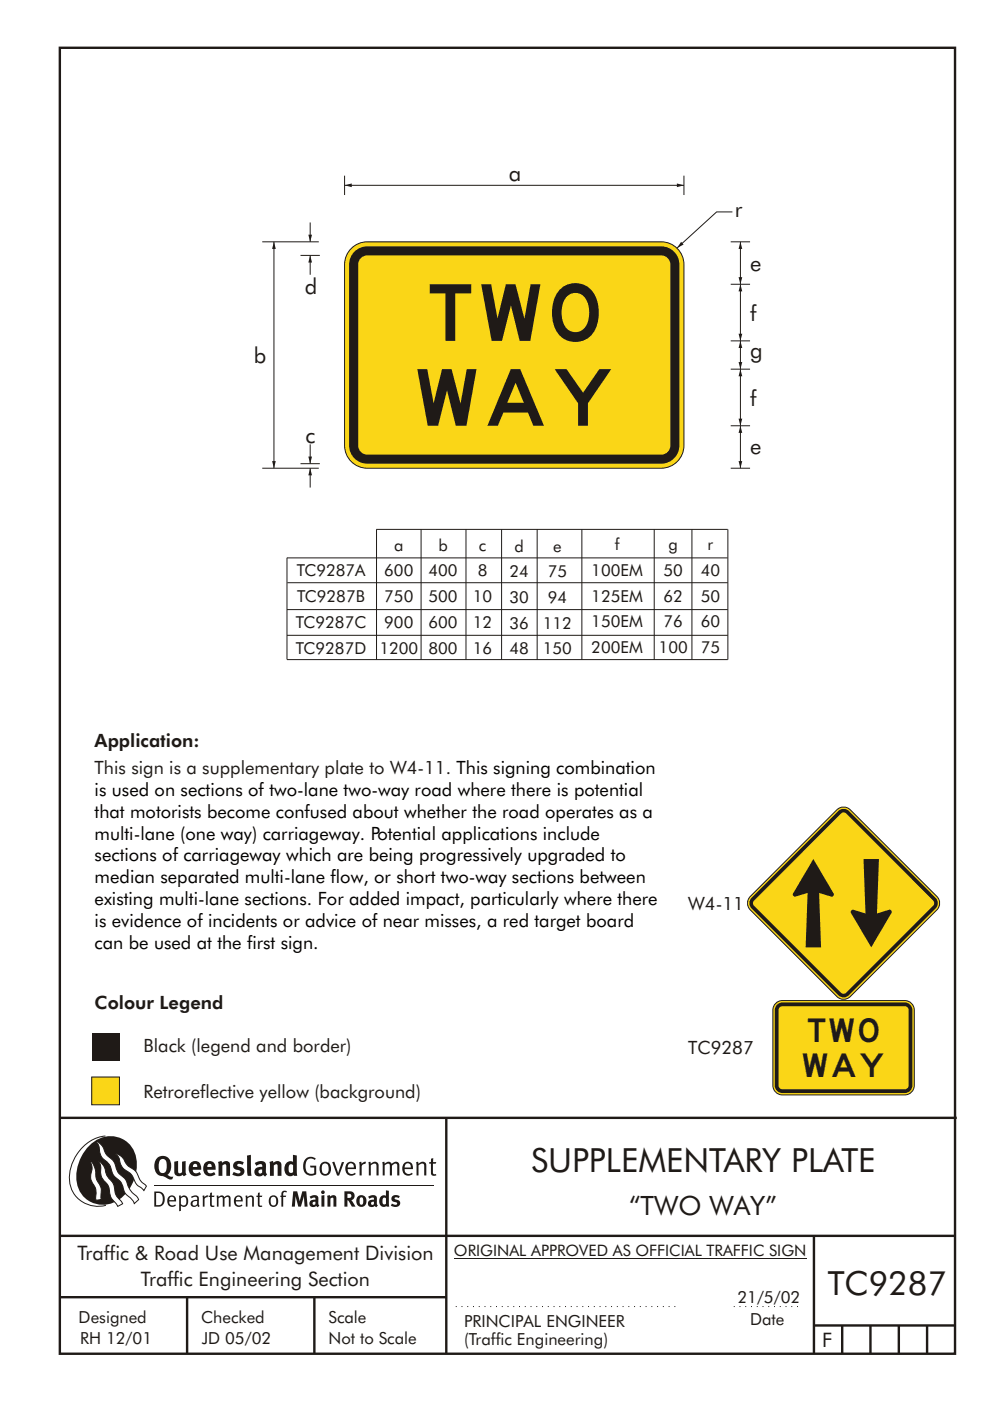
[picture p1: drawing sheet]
<svg xmlns="http://www.w3.org/2000/svg" width="210mm" height="297mm" viewBox="0 0 210 297" stroke-linecap="round" stroke-linejoin="round" font-family="sans-serif">
<g fill="none" stroke="#1f1a17" stroke-width=".51">
<path d="M12.7 10.1h189.9v276.9h-189.9zM12.7 237h190.3M94.7 236.9v50.1M12.7 262h190M12.7 275h82M39.7 275v12M66.7 275v12M172.7 262v25M172.7 281h30M178.7 281v6M184.7 281v6M190.7 281v6"/>
<path d="M196.7 281v6"/>
</g>
<path d="M96.3 266.7h74.7" fill="none" stroke="#1f1a17" stroke-width=".21"/>
<path d="M19.5 218.9h5.8v5.9h-5.8z" fill="#1f1a17"/>
<path d="M19.5 228.3h5.8v5.9h-5.8z" fill-rule="evenodd" fill="#fad617" stroke="#1f1a17" stroke-width=".21"/>
<g fill="#1f1a17">
<path d="M64.9 245.6a1.61 1.61 0 0 1 2.1 .1l-.2 .2a1.17 1.17 0 0 0-1.4-.1 1.17 1.17 0 0 0-.6 1.2 1.42 1.42 0 0 0 1.2 1.9l.7-.2v-1.2h-.8l-.1-.4h1.3v1.9a1.82 1.82 0 0 1-2.2-.1 1.82 1.82 0 0 1-.6-2.1l.2-.7z" fill-rule="evenodd"/>
<path d="M68.2 246.6a1.77 1.77 0 0 0 .4 2.6 1.39 1.39 0 0 0 1.4-.5 1.39 1.39 0 0 0 .2-1.5 1.19 1.19 0 0 0-2-.6zM68.5 246.8a.83 .83 0 0 1 1 .1 .83 .83 0 0 1 .2 1 .75 .75 0 0 1-.6 1 .75 .75 0 0 1-.8-.8v-.9z" fill-rule="evenodd"/>
<path d="M70.5 246.4l.4-.1 .8 2.4 .8-2.3h.5l-1.1 2.8h-.4z" fill-rule="evenodd"/>
<path d="M73.6 246.7a1.74 1.74 0 0 0 .5 2.5h.9l.5-.3-.2-.3a.89 .89 0 0 1-1.1 .2 .89 .89 0 0 1-.4-.9h1.7a1.15 1.15 0 0 0-.4-1.4 1.15 1.15 0 0 0-1.5 .2zM74 246.9a.67 .67 0 0 1 .8-.1 .67 .67 0 0 1 .3 .7h-1.3z" fill-rule="evenodd"/>
<path d="M76.2 246.4l.4-.1 .1 .5 .5-.4 .5-.1-.2 .5a.61 .61 0 0 0-.8 .6v1.8h-.4z" fill-rule="evenodd"/>
<path d="M78.1 246.4l.5-.1 .1 .5a.89 .89 0 0 1 .9-.5 .89 .89 0 0 1 .7 .8v2.1h-.4v-2.1l-.1-.3-.3-.1-.8 .4v2.1h-.4z" fill-rule="evenodd"/>
<path d="M81.1 246.4l.4-.1 .1 .4a.83 .83 0 0 1 .8-.4 .83 .83 0 0 1 .7 .5 .86 .86 0 0 1 .9-.5 .86 .86 0 0 1 .7 .8v2.1h-.4l-.1-2.3a.5 .5 0 0 0-.8 0l-.2 .2v2.1h-.5v-2.2l-.4-.3-.7 .4v2.1h-.4z" fill-rule="evenodd"/>
<path d="M85.7 246.7a1.74 1.74 0 0 0 .5 2.5h.9l.5-.3-.2-.3a.89 .89 0 0 1-1.1 .2 .89 .89 0 0 1-.4-.9h1.7a1.15 1.15 0 0 0-.5-1.4 1.15 1.15 0 0 0-1.4 .2zM86 246.9a.67 .67 0 0 1 .9-.1 .67 .67 0 0 1 .3 .7h-1.3z" fill-rule="evenodd"/>
<path d="M88.3 246.4l.4-.1 .1 .5a.89 .89 0 0 1 .9-.5 .89 .89 0 0 1 .7 .8v2.1h-.4v-2.1l-.1-.3-.3-.1-.8 .4v2.1h-.4z" fill-rule="evenodd"/>
<path d="M91.5 245.7l.4-.2v.9h.7l-.2 .3h-.5v2.1l.1 .1h.5l.1 .3a.71 .71 0 0 1-1.2-.5v-2h-.3v-.3h.3z" fill-rule="evenodd"/>
<path d="M37 246.3l.8-.2v2a.46 .46 0 0 0 .2 .7 .46 .46 0 0 0 .6-.3v-2.2l.8-.1v2.3l.2 .6-.6 .3-.2-.3a1.03 1.03 0 0 1-1.2 .2 1.03 1.03 0 0 1-.6-1z" fill-rule="evenodd"/>
<path d="M40.4 246.6a1.64 1.64 0 0 0 0 2.3 1.64 1.64 0 0 0 2.3 .1l-.4-.5a.78 .78 0 0 1-.9 .3 .78 .78 0 0 1-.5-.8h1.8a1.37 1.37 0 0 0-.6-1.6 1.37 1.37 0 0 0-1.7 .2zM41 246.9a.48 .48 0 0 1 .7-.1 .48 .48 0 0 1 .2 .6h-1z" fill-rule="evenodd"/>
<path d="M43.5 246.6a1.65 1.65 0 0 0-.2 2 1.65 1.65 0 0 0 1.9 .7l.5-.3-.3-.5a.78 .78 0 0 1-.9 .3 .78 .78 0 0 1-.5-.8h1.8a1.37 1.37 0 0 0-.6-1.6 1.37 1.37 0 0 0-1.7 .2zM44.1 246.9a.48 .48 0 0 1 .6-.1 .48 .48 0 0 1 .2 .6h-.9z" fill-rule="evenodd"/>
<path d="M46.3 246.4l.7-.3 .1 .4a.95 .95 0 0 1 1-.3 .95 .95 0 0 1 .7 .9v2.2h-.8v-2.3l-.3-.2-.5 .3v2.2h-.8z" fill-rule="evenodd"/>
<path d="M49.7 246.5a1.73 1.73 0 0 1 2-.1l-.2 .6-.6-.2a.42 .42 0 0 0-.6 .3l.2 .2a1.23 1.23 0 0 1 1.4 1 1.47 1.47 0 0 1-2.3 .9l-.3-.1 .3-.6 .7 .3a.47 .47 0 0 0 .7-.3 .87 .87 0 0 0-1-.6l-.4-.2-.1-.4z" fill-rule="evenodd"/>
<path d="M54.1 246.6l.3 .6 .3-.2a.62 .62 0 0 1 .9 0v.4a1.21 1.21 0 0 0-1.3 .3 1.21 1.21 0 0 0-.2 1.4 1.19 1.19 0 0 0 1.7 0l.5 .3 .4-.4-.3-.4v-1.3a.96 .96 0 0 0-1.3-1.1zM55 248.1l.6-.1v.6a.43 .43 0 0 1-.6 .1 .43 .43 0 0 1 0-.6z" fill-rule="evenodd"/>
<path d="M57.2 246.4l.7-.3 .1 .4a.95 .95 0 0 1 1-.3 .95 .95 0 0 1 .7 .9v2.2h-.8v-2.3l-.3-.2-.5 .3v2.2h-.8z" fill-rule="evenodd"/>
<path d="M62.2 244.8v1.6a1.29 1.29 0 0 0-1.4 .1 1.29 1.29 0 0 0-.5 1.3 1.24 1.24 0 0 0 .5 1.4 1.24 1.24 0 0 0 1.5-.1l.1 .2h.7l-.1-4.3zM61.5 246.9h.4l.3 .1v1.5l-.3 .2a.48 .48 0 0 1-.6-.5 1.52 1.52 0 0 1 .2-1.3z" fill-rule="evenodd"/>
<path d="M52.4 245l.8-.2 .2 4.5h-.8l-.1-.2z" fill-rule="evenodd"/>
</g>
<path d="M22.4 240.9a9 9 0 0 0-7.4 10.8 6.2 6.2 0 0 0 7.5 3.9M32.7 251.4h59.4" fill="none" stroke="#1f1a17" stroke-width=".21"/>
<path d="M19.1 242.7a5.7 5.7 0 0 1 6.5-1.4 5.7 5.7 0 0 1 3.4 5.7 8.6 8.6 0 0 1-6.2 8.4 5.7 5.7 0 0 1-6.5-7.1 9.9 9.9 0 0 1 2.8-5.6z" fill-rule="evenodd" fill="#1f1a17"/>
<path d="M24.4 244.6a3.1 3.1 0 0 1 2.3 2.1l.8 .8a3.2 3.2 0 0 1 2 2.3l.4 .7 1.2 1-.6 .9-.2-.3a3.5 3.5 0 0 1-1.9-2 3.8 3.8 0 0 0-2.1-2.2 3.5 3.5 0 0 1-1-2.3zM20.4 242a3.4 3.4 0 0 1 1.9 2.4l.7 .9a3.3 3.3 0 0 1 1.7 2.5 4.4 4.4 0 0 0 1.7 2l.3 .3a6.1 6.1 0 0 0 2.5 3.7l.2 .5-.9 .9a6.1 6.1 0 0 0-1.9-2.2l-.4-.7a3.6 3.6 0 0 0-1.9-2.8l-.6-1.1a3.6 3.6 0 0 0-1.9-2.8 3.7 3.7 0 0 1-.8-2.4zM21 246.2a3.4 3.4 0 0 1 1.5 2.7l.6 .9a3.8 3.8 0 0 1 1.4 3.1l.3 .8 1.2 1.5-1 .6-.5-.8a3.2 3.2 0 0 1-1.3-2.8 4.3 4.3 0 0 0-1.4-2.2 4.7 4.7 0 0 1-.5-2.9zM19.2 246.1a5.1 5.1 0 0 1 1.2 3.7l.3 .7a3.1 3.1 0 0 1 .7 3l.1 .8-1.1 .2-.1-.8a3.5 3.5 0 0 0-.9-3.2 3.6 3.6 0 0 1 .1-2.6z" fill-rule="evenodd" fill="#fff" stroke="#1f1a17" stroke-width=".21"/>
<g fill="#1f1a17">
<path d="M33.4 245.5a2.51 2.51 0 0 0 .4 3.7l.8 .2a2.78 2.78 0 0 0 2 .6l.2-.5h-.6l-.7-.4a2.56 2.56 0 0 0 0-3.8 1.83 1.83 0 0 0-2.1 .2zM34 245.9a.87 .87 0 0 1 1 0 .87 .87 0 0 1 .4 .9v.4a1.17 1.17 0 0 1-.9 1.5h-.3a2.38 2.38 0 0 1-.2-2.8z" fill-rule="evenodd"/>
<path d="M33.1 252.9v2.6a1.12 1.12 0 0 0 1.2-.3 1.12 1.12 0 0 0 .2-1.1l-.1-.6-.3-.4zM32.7 252.6h1.1a1.67 1.67 0 0 1 1.2 1.7 1.67 1.67 0 0 1-1.3 1.5h-1zM36.1 253.9l-.2 .6h1.1a.55 .55 0 0 0-.3-.7 .55 .55 0 0 0-.6 .1zM35.8 253.8a.95 .95 0 0 1 1.2-.2 .95 .95 0 0 1 .4 1.1h-1.5a.72 .72 0 0 0 .4 .8 .72 .72 0 0 0 .9-.1l.1 .2a1.15 1.15 0 0 1-1.5 0 1.15 1.15 0 0 1-.2-1.5zM38.4 254.1v1.2a.7 .7 0 0 0 .9 .1 .7 .7 0 0 0 .2-.9 .61 .61 0 0 0-.4-.7 .61 .61 0 0 0-.7 .3zM38 253.5l.3-.1 .1 .4a.95 .95 0 0 1 1.2-.1 .95 .95 0 0 1 .3 1.1 .92 .92 0 0 1-.5 1 .92 .92 0 0 1-1-.2v1.1l-.4 .1zM40.9 254.9a.5 .5 0 0 0 .2 .7 .5 .5 0 0 0 .7-.3v-.7zM40.5 253.8a1 1 0 0 1 1.7 .2v1.4l.2 .3-.2 .2-.3-.3a.78 .78 0 0 1-1.4-.1 .78 .78 0 0 1 .8-1.1h.5a.58 .58 0 0 0-.3-.7 .58 .58 0 0 0-.7 .3zM43 253.5l.3-.1 .1 .4 .3-.3h.5l-.2 .3a.52 .52 0 0 0-.6 .6v1.4h-.4zM44.6 252.9l.4-.1-.1 .7h.6l-.1 .3h-.5v1.5a.35 .35 0 0 0 .6 .3v.2a.57 .57 0 0 1-.6 .1 .57 .57 0 0 1-.3-.5v-1.6h-.3v-.3h.3zM45.9 253.5l.4-.1 .1 .4 .2-.2a.64 .64 0 0 1 1 .2 .7 .7 0 0 1 .8-.4 .7 .7 0 0 1 .5 .7v1.7h-.4v-1.7l-.2-.3-.7 .3v1.7h-.3v-1.6a.38 .38 0 0 0-.3-.5 .38 .38 0 0 0-.5 .3l-.1 .1v1.7h-.4zM50.2 253.9l-.2 .6h1.1a.55 .55 0 0 0-.2-.7 .55 .55 0 0 0-.7 .1zM49.9 253.8a.95 .95 0 0 1 1.2-.2 .95 .95 0 0 1 .4 1.1h-1.5a.72 .72 0 0 0 .4 .8 .72 .72 0 0 0 .9-.1l.1 .2a1.15 1.15 0 0 1-1.5 0 1.15 1.15 0 0 1-.2-1.5zM52.1 253.5l.3-.1 .1 .4a.72 .72 0 0 1 .8-.4 .72 .72 0 0 1 .6 .7v1.7h-.4v-1.5a.45 .45 0 0 0-.3-.6 .45 .45 0 0 0-.5 .3l-.2 .1v1.7h-.3zM54.7 252.9l.4-.1v.7h.6l-.1 .3h-.5v1.5a.35 .35 0 0 0 .5 .3v.2a.57 .57 0 0 1-.6 .1 .57 .57 0 0 1-.3-.5v-1.6h-.3v-.3h.3zM57.6 253.9l-.2 .7a.65 .65 0 0 0 .3 .9 .65 .65 0 0 0 .8-.3l.1-.1a.93 .93 0 0 0-.7-1.4zM57.3 253.8a1.12 1.12 0 0 1 1.4 0 1.12 1.12 0 0 1 .2 1.4 1.01 1.01 0 0 1-1.2 .7 1.01 1.01 0 0 1-.7-1.2zM59.9 252.6l.5-.2 .5 .2-.2 .2-.3-.1-.3 .2v.6h.6l-.1 .3h-.5v2h-.4v-2h-.2v-.3h.2zM62.2 252.6l-.3 3.2h.7l.1-2.2 .6 2.2h.5l.7-2.2 .1 2.2h.7l-.3-3.2h-.9l-.5 2.1-.5-2.1zM65.7 253.7l.3 .5a.51 .51 0 0 1 .5-.3 .51 .51 0 0 1 .4 .4v.1a.88 .88 0 0 0-1.1 .3 .88 .88 0 0 0 .2 1.1 .9 .9 0 0 0 1.1-.1l.3 .3 .4-.4-.3-.3v-1.1a.87 .87 0 0 0-.4-.8 .87 .87 0 0 0-1 .1zM66.4 254.9l.5-.1v.5l-.1 .1h-.3l-.2-.1zM68.2 253.5v2.3h.6v-2.4zM68.1 252.8a.4 .4 0 0 0 .8 0 .4 .4 0 0 0-.8 0zM69.4 253.5l.1 2.3h.6v-1.7a.33 .33 0 0 1 .4-.2 .33 .33 0 0 1 .2 .4v1.5h.7v-1.7a.75 .75 0 0 0-.6-.7 .75 .75 0 0 0-.8 .3v-.3zM73.1 252.6v3.2h.6v-1.3l.3 .2 .7 1.1h.7l-.9-1.4a.94 .94 0 0 0 .7-1 .94 .94 0 0 0-.9-.8zM73.7 253.1a.51 .51 0 0 1 .7 .1 .51 .51 0 0 1-.1 .8h-.6zM75.9 253.7a1.19 1.19 0 0 0-.1 1.8 1.19 1.19 0 0 0 1.7-.1 1.19 1.19 0 0 0 0-1.6 1.19 1.19 0 0 0-1.6-.1zM76.5 253.9h.2a.99 .99 0 0 1 0 1.5 1.06 1.06 0 0 1-.2-1.5zM78.1 253.7l.3 .5a.51 .51 0 0 1 .5-.3 .51 .51 0 0 1 .4 .4v.1a.88 .88 0 0 0-1.1 .3 .88 .88 0 0 0 .2 1.1 .9 .9 0 0 0 1.1-.1l.3 .3 .4-.4-.2-.3v-1.1a.87 .87 0 0 0-.5-.8 .87 .87 0 0 0-1 .1zM78.9 254.9l.4-.1v.5l-.1 .1h-.3l-.2-.1zM81.9 252.4v1.2a1.2 1.2 0 0 0-1.4 .5 1.2 1.2 0 0 0 .2 1.5l.5 .3 .8-.2v.1h.6l-.1-3.3zM81.4 254l.5 .1-.1 1.2a.46 .46 0 0 1-.5 0 .46 .46 0 0 1-.2-.6zM83.3 253.6a.79 .79 0 0 0-.2 1 .79 .79 0 0 0 1 .3 .33 .33 0 0 1 0 .5 .33 .33 0 0 1-.5 0l-.5-.2-.2 .4a1.15 1.15 0 0 0 1.2 .3 1.15 1.15 0 0 0 .8-1 1.49 1.49 0 0 0-1.2-.7 .4 .4 0 0 1 .3-.4 .4 .4 0 0 1 .4 .1l.2 .1 .2-.4a1.47 1.47 0 0 0-1.5 0z" fill-rule="evenodd"/>
</g>
<path d="M96.7 277h47.5M155.7 277h14" fill="none" stroke="#1f1a17" stroke-width=".21" stroke-dasharray=".2 1" stroke-linecap="butt"/>
<path d="M159.2 190.1l18.4-18.4a2.01 2.01 0 0 1 2.8 0l18.4 18.4a2.01 2.01 0 0 1 0 2.8l-18.4 18.4a2.01 2.01 0 0 1-2.8 0l-18.4-18.4a2.01 2.01 0 0 1 0-2.8z" fill-rule="evenodd" fill="#fad617" stroke="#1f1a17" stroke-width=".21"/>
<path d="M159.4 190.4l18.5-18.5a1.56 1.56 0 0 1 2.2 0l18.4 18.5a1.56 1.56 0 0 1 0 2.2l-18.4 18.4a1.56 1.56 0 0 1-2.2 0l-18.5-18.4a1.56 1.56 0 0 1 0-2.2z" fill-rule="evenodd" fill="#1f1a17"/>
<path d="M178.4 172.5a.75 .75 0 0 1 1.1 0l18.5 18.4a.75 .75 0 0 1 0 1.1l-18.5 18.5a.75 .75 0 0 1-1.1 0l-18.4-18.5a.75 .75 0 0 1 0-1.1z" fill-rule="evenodd" fill="#fad617"/>
<g fill="#1f1a17">
<path d="M183.2 182.1h3.3l-.4 11.6 2.6-.8a.51 .51 0 0 1 .5 .3 .51 .51 0 0 1-.2 .5l-4.2 7.2-4.3-7.4a.49 .49 0 0 1 .5-.6l2.6 .8z" fill-rule="evenodd"/>
<path d="M172.6 182.1l4.3 7.4a.49 .49 0 0 1-.5 .6l-2.6-.8 .4 11.6h-3.3l.4-11.6-2.6 .8a.51 .51 0 0 1-.5-.3 .51 .51 0 0 1 .2-.6z" fill-rule="evenodd"/>
</g>
<path d="M164.6 212.7l.9-.5 .5-.1h26a2.01 2.01 0 0 1 2 2v16a2.01 2.01 0 0 1-2 2h-26a2.01 2.01 0 0 1-2-2v-16l.1-.5z" fill-rule="evenodd" fill="#fad617" stroke="#1f1a17" stroke-width=".21"/>
<path d="M164.8 213l.8-.4 .4-.1h26a1.61 1.61 0 0 1 1.6 1.6v16a1.61 1.61 0 0 1-1.6 1.6h-26a1.61 1.61 0 0 1-1.6-1.6v-16v-.4z" fill-rule="evenodd" fill="#1f1a17"/>
<path d="M165.4 213.6l.6-.3h26a.81 .81 0 0 1 .8 .8v16a.81 .81 0 0 1-.8 .8h-26a.81 .81 0 0 1-.8-.8v-16z" fill-rule="evenodd" fill="#fad617"/>
<path d="M74.2 53a4.8 4.8 0 0 1 3.7-1.7h62.4a4.8 4.8 0 0 1 4.8 4.8v38.4a4.8 4.8 0 0 1-4.8 4.8h-62.4a4.8 4.8 0 0 1-4.8-4.8v-38.4a4.8 4.8 0 0 1 1.1-3.1z" fill-rule="evenodd" fill="#fad617" stroke="#1f1a17" stroke-width=".21"/>
<path d="M157.1 90.3v9" fill="none" stroke="#1f1a17" stroke-width=".21"/>
<g fill="#1f1a17">
<path d="M157.1 90.3l.4 1.5h-.8l.4-1.5 .4 1.5z" fill-rule="evenodd"/>
<path d="M156.7 97.8h.8l-.4 1.5 .4-1.5-.4 1.5z" fill-rule="evenodd"/>
</g>
<path d="M157.1 51.3v9" fill="none" stroke="#1f1a17" stroke-width=".21"/>
<g fill="#1f1a17">
<path d="M157.1 51.3l.4 1.5h-.8l.4-1.5 .4 1.5z" fill-rule="evenodd"/>
<path d="M156.7 58.8h.8l-.4 1.5 .4-1.5-.4 1.5z" fill-rule="evenodd"/>
</g>
<path d="M157.1 72.3v6" fill="none" stroke="#1f1a17" stroke-width=".21"/>
<g fill="#1f1a17">
<path d="M157.1 72.3l.4 1.5h-.8l.4-1.5 .4 1.5z" fill-rule="evenodd"/>
<path d="M156.7 76.8h.8l-.4 1.5 .4-1.5-.4 1.5z" fill-rule="evenodd"/>
</g>
<path d="M157.1 78.3v12" fill="none" stroke="#1f1a17" stroke-width=".21"/>
<g fill="#1f1a17">
<path d="M157.1 78.3l.4 1.5h-.8l.4-1.5 .4 1.5z" fill-rule="evenodd"/>
<path d="M156.7 88.8h.8l-.4 1.5 .4-1.5-.4 1.5z" fill-rule="evenodd"/>
</g>
<path d="M157.1 60.3v12" fill="none" stroke="#1f1a17" stroke-width=".21"/>
<g fill="#1f1a17">
<path d="M157.1 60.3l.4 1.5h-.8l.4-1.5 .4 1.5z" fill-rule="evenodd"/>
<path d="M156.7 70.8h.8l-.4 1.5 .4-1.5-.4 1.5z" fill-rule="evenodd"/>
</g>
<path d="M155 51.3h4.1M155.4 44.9h-3.4l-8.3 7.7M155 78.3h4.1M155 60.3h4.1M155 72.3h4.1M155 90.3h4.1" fill="none" stroke="#1f1a17" stroke-width=".21"/>
<g fill="#1f1a17">
<path d="M144.5 51.3l.5 .5-1.3 .8z" fill-rule="evenodd"/>
<path d="M75.2 53.4a3.8 3.8 0 0 1 2.7-1.2h62.4a3.9 3.9 0 0 1 3.8 3.9v38.4a3.9 3.9 0 0 1-3.8 3.8h-62.4a3.9 3.9 0 0 1-3.8-3.8v-38.4a3.8 3.8 0 0 1 1.1-2.7z" fill-rule="evenodd"/>
</g>
<path d="M76.6 54.7l.8-.5h.5h62.4a1.93 1.93 0 0 1 1.9 1.9v38.4a1.93 1.93 0 0 1-1.9 1.9h-62.4a1.93 1.93 0 0 1-1.9-1.9v-38.4l.1-.5z" fill-rule="evenodd" fill="#fad617"/>
<path d="M73.1 39.3h72" fill="none" stroke="#1f1a17" stroke-width=".21"/>
<g fill="#1f1a17">
<path d="M143.6 38.9l1.5 .4-1.5 .4 1.5-.4-1.5 .4z" fill-rule="evenodd"/>
<path d="M73.1 39.3l1.5-.4v.8z" fill-rule="evenodd"/>
</g>
<path d="M73.1 37.2v4.1M145.1 37.2v4.1M65.8 99.3v4.1M155 99.3h4.1" fill="none" stroke="#1f1a17" stroke-width=".21"/>
<path d="M65.8 99.3l.4 1.5h-.8z" fill-rule="evenodd" fill="#1f1a17"/>
<path d="M65.8 54.2v4.1" fill="none" stroke="#1f1a17" stroke-width=".21"/>
<path d="M65.8 54.2l.4 1.5h-.8z" fill-rule="evenodd" fill="#1f1a17"/>
<path d="M65.8 94.2v4.1" fill="none" stroke="#1f1a17" stroke-width=".21"/>
<path d="M65.4 96.8h.8l-.4 1.5z" fill-rule="evenodd" fill="#1f1a17"/>
<path d="M65.8 47.2v4.1" fill="none" stroke="#1f1a17" stroke-width=".21"/>
<path d="M65.4 49.8h.8l-.4 1.5z" fill-rule="evenodd" fill="#1f1a17"/>
<path d="M55.6 51.3h12M58.1 51.3v48M63.8 54.2h4.1M55.6 99.3h12M63.8 98.3h4.1" fill="none" stroke="#1f1a17" stroke-width=".21"/>
<g fill="#1f1a17">
<path d="M58.1 51.3l.4 1.5h-.8l.4-1.5 .4 1.5z" fill-rule="evenodd"/>
<path d="M57.7 97.8h.8l-.4 1.5 .4-1.5-.4 1.5z" fill-rule="evenodd"/>
</g>
<g fill="none" stroke="#1f1a17" stroke-width=".21">
<path d="M60.9 118.2v21.6M60.9 118.3h93.5M79.8 112.2h74.6M79.9 112.2v27.6M89.3 112.2v27.6M98.9 112.2v27.6M106.4 112.2v27.6M114 112.2v27.6M123.5 112.2v27.6M138.8 112.2v27.6M146.8 112.2v27.6M154.4 112.2v27.6"/>
<path d="M60.9 129.2h93.5M60.9 134.7h93.5M60.9 139.8h93.5M61 123.5h93.4"/>
</g>
<g font-size="12" fill="#1f1a17">
<text x="91.2" y="72.3">TWO</text>
<text x="88.5" y="90.3">WAY</text>
</g>
<g font-size="7.1" fill="#1f1a17">
<text x="112.7" y="248.4">SUPPLEMENTARY PLATE</text>
<text x="175.6" y="274.5">TC9287</text>
</g>
<text font-size="5.6" fill="#1f1a17" x="133.5" y="257.6">“TWO WAY”</text>
<g font-size="5" fill="#1f1a17">
<text x="171.4" y="220.9">TWO</text>
<text x="170.4" y="228.4">WAY</text>
</g>
<g font-size="4.7" fill="#1f1a17">
<text x="108" y="38.3">a</text>
<text x="155.9" y="46">r</text>
<text x="159.1" y="57.4">e</text>
<text x="64.7" y="62.4">d</text>
<text x="159.2" y="68.1">f</text>
<text x="53.9" y="77">b</text>
<text x="159.1" y="75.8">g</text>
<text x="159.2" y="86.1">f</text>
<text x="64.8" y="93.9">c</text>
<text x="159.1" y="96.4">e</text>
</g>
<g font-size="4.2" fill="#1f1a17">
<text x="16.4" y="267">Traffic &amp; Road Use Management Division</text>
<text x="29.9" y="272.6">Traffic Engineering Section</text>
<text x="174.4" y="285.6">F</text>
</g>
<g font-size="3.9" fill="#1f1a17">
<text x="20.1" y="158.4">Application:</text>
<text x="20.1" y="164">This sign is a supplementary plate to W4-11. This signing combination</text>
<text x="146" y="192.9">W4-11</text>
<text x="20.1" y="214">Colour Legend</text>
<text x="30.5" y="223">Black (legend and border)</text>
<text x="146" y="223.5">TC9287</text>
<text x="30.5" y="232.7">Retroreflective yellow (background)</text>
</g>
<g font-size="3.9">
<text x="20.1" y="168.7">is used on sections of two-lane two-way road where there is potential</text>
<text x="20.1" y="173.3">that motorists become confused about whether the road operates as a</text>
<text x="20.1" y="178">multi-lane (one way) carriageway. Potential applications include</text>
<text x="20.1" y="182.6">sections of carriageway which are being progressively upgraded to</text>
<text x="20.1" y="187.3">median separated multi-lane flow, or short two-way sections between</text>
<text x="20.1" y="191.9">existing multi-lane sections. For added impact, particularly where there</text>
<text x="20.1" y="196.6">is evidence of incidents or advice of near misses, a red target board</text>
<text x="20.1" y="201.3">can be used at the first sign.</text>
</g>
<g font-size="3.5" fill="#1f1a17">
<text x="83.6" y="116.8">a</text>
<text x="93" y="116.8">b</text>
<text x="101.6" y="116.8">c</text>
<text x="109.1" y="117">d</text>
<text x="117.4" y="117">e</text>
<text x="130.4" y="116.6">f</text>
<text x="141.8" y="116.6">g</text>
<text x="150.1" y="116.6">r</text>
<text x="63" y="122.2">TC9287A</text>
<text x="81.5" y="122.2">600</text>
<text x="90.9" y="122.2">400</text>
<text x="101.4" y="122.2">8</text>
<text x="108.1" y="122.4">24</text>
<text x="116.2" y="122.4">75</text>
<text x="125.5" y="122.1">100EM</text>
<text x="140.8" y="122.1">50</text>
<text x="148.7" y="122.1">40</text>
<text x="63.1" y="127.7">TC9287B</text>
<text x="81.5" y="127.7">750</text>
<text x="90.9" y="127.7">500</text>
<text x="100.3" y="127.7">10</text>
<text x="108.1" y="127.9">30</text>
<text x="116.2" y="127.9">94</text>
<text x="125.5" y="127.5">125EM</text>
<text x="140.8" y="127.5">62</text>
<text x="148.7" y="127.5">50</text>
<text x="62.8" y="133.1">TC9287C</text>
<text x="81.5" y="133.1">900</text>
<text x="90.9" y="133.1">600</text>
<text x="100.3" y="133.1">12</text>
<text x="108.1" y="133.3">36</text>
<text x="115.2" y="133.3">112</text>
<text x="125.5" y="133">150EM</text>
<text x="140.8" y="133">76</text>
<text x="148.7" y="133">60</text>
<text x="62.8" y="138.6">TC9287D</text>
<text x="80.5" y="138.6">1200</text>
<text x="90.9" y="138.6">800</text>
<text x="100.3" y="138.6">16</text>
<text x="108.1" y="138.8">48</text>
<text x="115.2" y="138.8">150</text>
<text x="125.5" y="138.4">200EM</text>
<text x="139.7" y="138.4">100</text>
<text x="148.7" y="138.4">75</text>
<text x="16.7" y="280.5">Designed</text>
<text x="42.7" y="280.5">Checked</text>
<text x="69.7" y="280.5">Scale</text>
<text x="98.5" y="281.4">PRINCIPAL ENGINEER</text>
<text x="156.4" y="276.3">21/5/02</text>
<text x="159.1" y="281">Date</text>
<text x="17" y="284.9">RH 12/01</text>
<text x="42.8" y="284.9">JD 05/02</text>
<text x="69.7" y="285">Not to Scale</text>
<text x="98.5" y="285.2">(Traffic Engineering)</text>
</g>
<text font-size="3.4" fill="#1f1a17" x="96.3" y="266.3">ORIGINAL APPROVED AS OFFICIAL TRAFFIC SIGN</text>
</svg>
